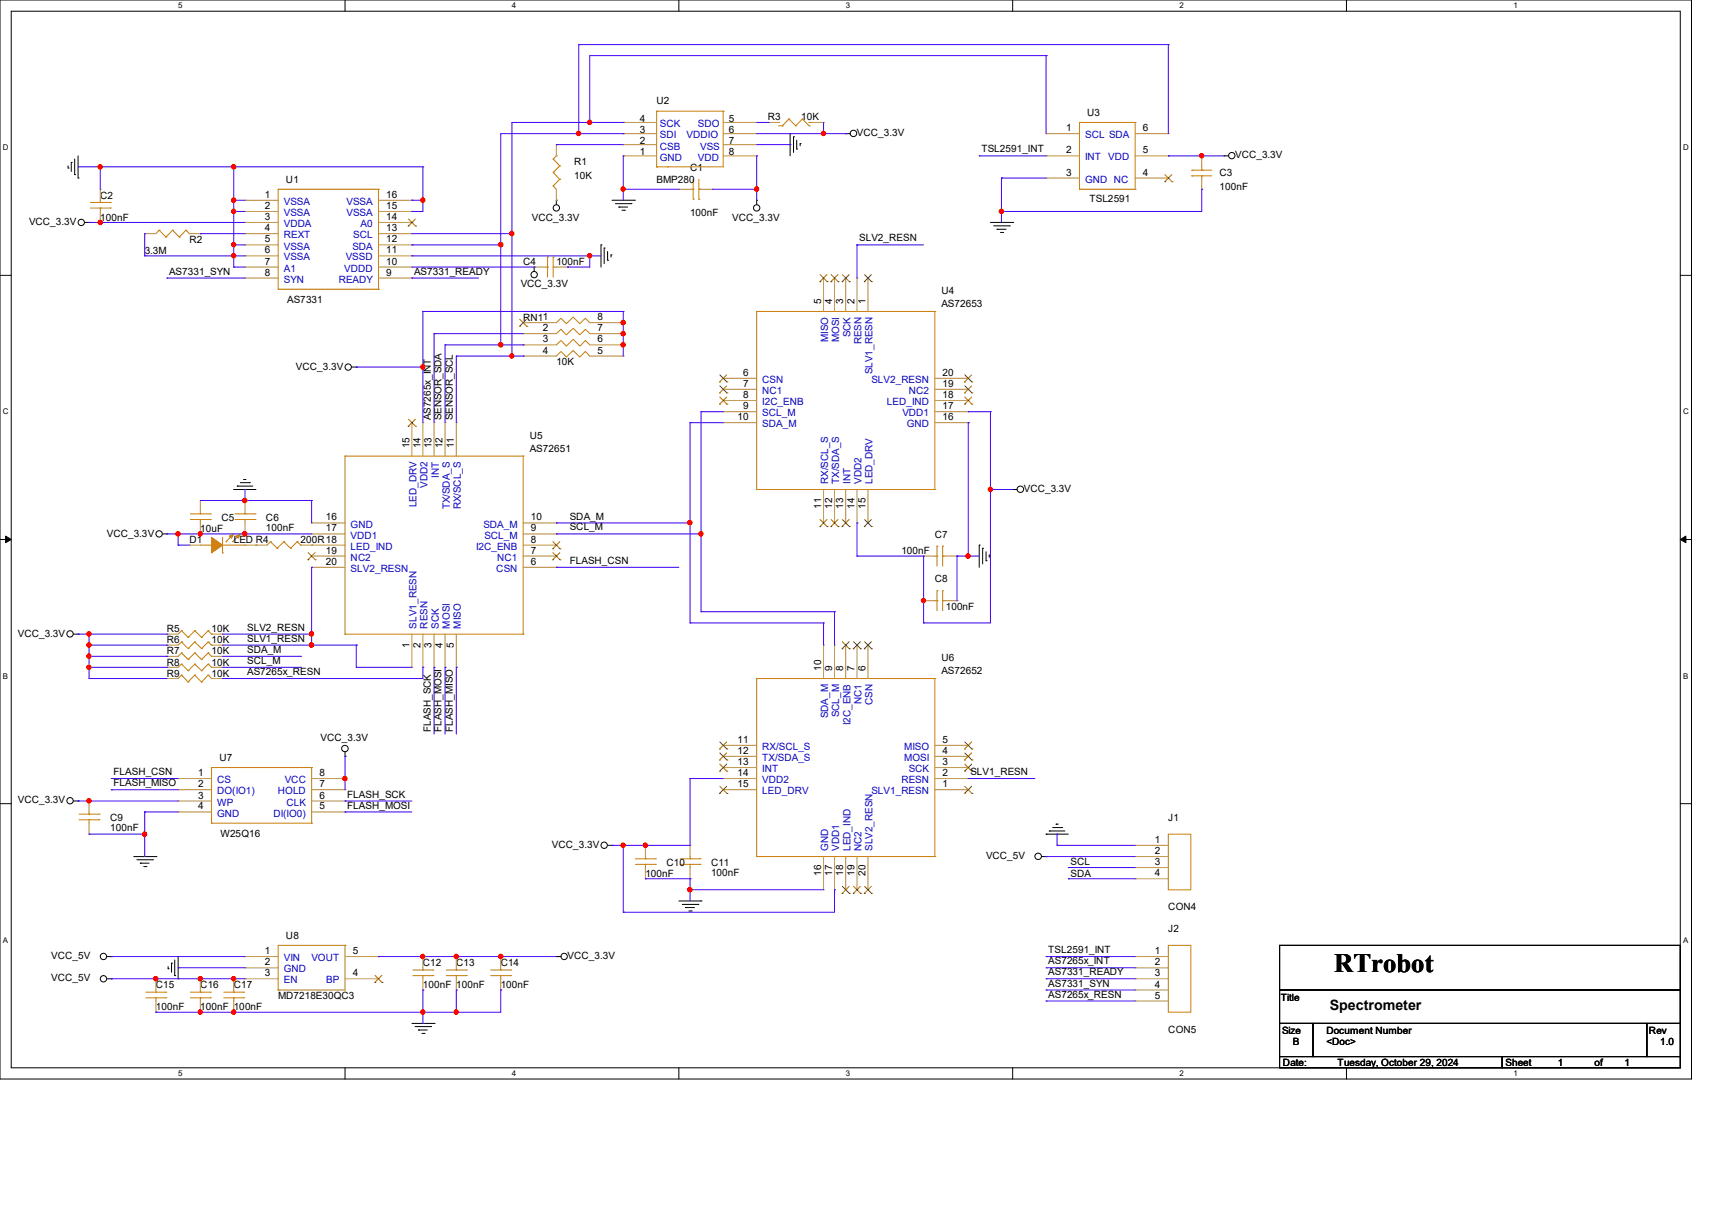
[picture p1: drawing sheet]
<svg xmlns="http://www.w3.org/2000/svg" width="297mm" height="210mm" viewBox="0 0 297 210" stroke-linecap="round" stroke-linejoin="round" font-family="sans-serif">
<g fill="none" stroke="#000" stroke-width=".17">
<path d="M0 0h293.5v187.3h-293.5zM1.9 1.9h289.6v183.4h-289.6zM59.9 0v1.9M117.8 0v1.9M175.7 0v1.9M233.6 0v1.9M11.8 29.2h.1M11.8 28.8v.4M12.4 28.2h.1M12.4 28.2v1.6M13 30.3h.1M13 27.6v2.7"/>
<path d="M13.5 30.9h.1M13.5 27.1v3.8M14.7 38.6h.8M15.5 38.6h.1M96.5 34.8h.1M96.5 34.8v.7M106.2 34.8h3.9M106.8 35.3h2.7M107.4 35.9h.1M107.4 35.9h1.5M107.9 36.5h.4M108.3 36.5h.1"/>
<path d="M109.5 35.3h.1M110.1 34.8h.1M131.3 34.8h.1M131.3 34.8v.7M137.1 23.2h.1M137.1 23.2v3.9M137.7 23.7h.1M137.7 23.7v2.8M138.2 25.9h.1M138.2 24.3v1.6M138.8 24.9h.1M138.8 24.9v.4"/>
<path d="M146.7 23.2h.1M146.7 23.2h.8M171.8 38.6h3.9M172.4 39.2h2.7M173 39.8h.1M173 39.8h1.5M175.1 39.2h.1M175.7 38.6h.1M212.3 27.1h.1M212.3 27.1h.8M0 47.8h1.9M92.7 46.4h.1"/>
<path d="M92.7 46.4v.7M104.3 42.5h.1M104.3 42.5v3.9M104.8 43.1h.1M104.8 43.1v2.7M105.4 45.2h.1M105.4 43.6v1.6M106 44.2h.1M106 44.2v.4M173.6 40.3h.3M173.9 40.3h.1M291.5 47.8h2"/>
<path d="M61 63.7h.8M61.8 63.7h.1M0 93.6h1.9M28.2 92.7h.8M29 92.7h.1M40.6 85h.1M40.6 85h3.8M41.1 84.4h.1M41.1 84.4h2.8M41.7 83.8h1.6M42.3 83.2h.1M42.3 83.2h.4"/>
<path d="M43.3 83.8h.1M169.9 94.6h.1M169.9 94.6v3.9M170.5 95.2h.1M170.5 95.2v2.7M171.1 97.3h.1M171.1 95.8v1.5M171.6 96.4h.1M171.6 96.4v.3M175.7 85h.1M175.7 85h.7M291.5 93.6h2"/>
<path d="M12.7 110.1h.8M13.5 110.1h.1M0 139.5h1.9M12.7 139h.8M13.5 139h.1M59.9 131.3h.1M59.9 130.5v.8M291.5 139.5h2M23.2 148.7h3.9M23.7 149.2h2.8M24.3 149.8h.1M24.3 149.8h1.6"/>
<path d="M24.9 150.4h.4M25.3 150.4h.1M26.5 149.2h.1M27.1 148.7h.1M105.4 146.7h.8M106.2 146.7h.1M117.8 156.4h3.8M118.4 157h2.7M118.9 157.5h.1M118.9 157.5h1.6M119.5 158.1h.4M119.9 158.1h.1"/>
<path d="M121.1 157h.1M121.6 156.4h.1M180.7 148.7h.8M181.5 144.8h.1M181.5 148.7h.1M181.5 144.8h3.8M182 144.2h.1M182 144.2h2.7M182.6 143.6h1.6M183.2 143h.1M183.2 143h.4M184.2 143.6h.1"/>
<path d="M18.5 166h.8M18.5 169.9h.8M19.3 166h.1M19.3 169.9h.1M29.2 168.1h.1M29.2 167.8v.3M29.8 167.2h.1M29.8 167.2v1.5M30.3 169.3h.1M30.3 166.6v2.7M30.9 169.9h.1M30.9 166v3.9"/>
<path d="M71.5 177.6h3.8M72 178.2h2.7M72.6 178.8h.1M72.6 178.8h1.5M73.2 179.4h.4M73.6 179.4h.1M74.7 178.2h.1M75.3 177.6h.1M96.5 166h.1M96.5 166h.8M222 164.1h69.5v7.7h-69.5zM222 171.8h69.5v5.8h-69.5z"/>
<path d="M222 177.6h5.8v5.8h-5.8zM227.8 177.6h57.9v5.8h-57.9zM285.7 177.6h5.8v5.8h-5.8zM59.9 185.3v2M117.8 185.3v2M175.7 185.3v2M222 183.4h38.6v1.9h-38.6zM233.6 185.3v2M260.6 183.4h30.9v1.9h-30.9z"/>
<circle cx="14.1" cy="38.6" r=".55"/>
<circle cx="96.5" cy="36.1" r=".55"/>
<circle cx="131.3" cy="36.1" r=".55"/>
<circle cx="148.1" cy="23.2" r=".56"/>
<circle cx="213.7" cy="27" r=".55"/>
<circle cx="92.7" cy="47.7" r=".55"/>
<circle cx="60.4" cy="63.7" r=".55"/>
<circle cx="27.6" cy="92.7" r=".55"/>
<circle cx="177" cy="84.9" r=".56"/>
<circle cx="12.1" cy="110" r=".55"/>
<circle cx="12.1" cy="139" r=".55"/>
<circle cx="59.8" cy="129.9" r=".56"/>
<circle cx="104.8" cy="146.7" r=".55"/>
<circle cx="180.1" cy="148.6" r=".56"/>
<circle cx="17.9" cy="169.9" r=".55"/>
<circle cx="17.9" cy="166" r=".55"/>
<circle cx="97.9" cy="166" r=".55"/>
</g>
<g fill="none" stroke="#fff" stroke-width="1.5" stroke-linecap="butt">
<path d="M30.9 1h.8M88.8 1h.8M146.7 1h.8M204.6 1h.8M262.6 1h.7M.5 25.6h1M292 25.6h1M.5 71.5h1M292 71.5h1M.5 117.3h.9M292 117.3h.9M.5 163.2h.9"/>
<path d="M292 163.2h.9M30.9 186.3h.8M88.8 186.3h.8M146.7 186.3h.8M204.6 186.3h.8M262.6 186.3h.7"/>
</g>
<path d="M1 93l.9 .6-.9 .6zM291.5 93.6l1-.6v1.2z" fill="#000" stroke="#000" stroke-width=".17"/>
<g fill="none" stroke="#cc8006" stroke-width=".17">
<path d="M113.9 19.3h.1M113.9 19.3h11.6M113.9 19.3v9.7M125.5 19.3h.1M125.5 19.3v9.7h-11.6M15.7 36.1h3.4M15.7 35.1h3.4M17.4 35.1h.1M17.4 36.1h.1M17.4 34.8v.3M17.4 36.1v.6M19.1 36.1h.1"/>
<path d="M19.1 35.1h.1M27.6 40h.1M27.6 40l-.5 .6M27.6 40l1.2 1.1M29.9 40h.1M29.9 40l-1.1 1.1M29.9 40l1.2 1.1M32.3 40h.1M32.3 40l-1.2 1.1M32.3 40l.6 .6M48.3 32.9h.1M48.3 32.9h17.4"/>
<path d="M48.3 32.9v17.3M65.7 32.9h.1M65.7 32.9v17.3M96 32.3h.1M96 29.9h.1M96 27.6h.1M96 32.3l.5 .6M96 29.9l1.1 1.2M96 27.6l1.1 1.2M96.5 27.1h.1M96.5 27.1l-.5 .5M97.1 31.1h.1"/>
<path d="M97.1 28.8h.1M97.1 31.1l-1.1 1.2M97.1 28.8l-1.1 1.1M113.9 29h.1M115.8 29h.1M119.7 32.9h.6M120.3 34.6h.1M120.3 32.9h.1M120.3 31.1v3.5M121.2 32.9h.1M121.2 34.6h.1M121.2 32.9h.4"/>
<path d="M121.2 31.1v3.5M135 21.8h.8M135.1 21.3h.1M135.7 21.8h.1M136.9 20.7h.1M136.9 20.7l1.1 1.1M136.9 20.7l-1.2 1.1M138 21.8h.1M139.2 20.7h.1M139.2 20.7l1.2 1.1M139.2 20.7l-1.2 1.1M140.2 21.3h.9"/>
<path d="M140.4 21.8h.1M187.3 21.3h.1M187.3 32.9h.1M187.3 21.3h9.6M187.3 32.9h9.6M187.3 21.3v11.6M196.9 32.9h.1M196.9 21.3h.1M196.9 21.3v11.6M206.8 29.5h.1M206.8 30.5h.1M206.8 29.5h3.4"/>
<path d="M206.8 30.5h3.4M208.5 30.5h.1M208.5 29.5h.1M208.5 29v.5M208.5 30.5v.4M28.8 41.1h.1M31.1 41.1h.1M32.9 40.6h.1M48.3 50.2h.1M48.3 50.2h17.4M65.7 50.2h.1M94.6 46.4h.4"/>
<path d="M95 46.4h.1M95 44.6h.1M95 44.6v3.5M96 44.6h.1M96 46.4h.1M96 46.4h.5M96 44.6v3.5M96.5 56l.8-.8 1 1 1.1-1.2 1.2 1.2 1-1 .7 .8M96.5 57.9l.8-.8 1 1 1.1-1.1 1.2 1.1 1-1 .7 .8M96.5 59.9l.8-.8 1 1 1.1-1.2 1.2 1.2 1-1 .7 .8M131.3 54.1h.1M131.3 54.1v30.9"/>
<path d="M131.3 54.1h30.9M162.2 54.1h.1M162.2 54.1v30.9M59.9 79.2h.1M59.9 79.2h30.9M59.9 79.2v30.9M90.8 79.2h.1M90.8 79.2v30.9M96.5 61.8l.8-.8 1 1 1.1-1.2 1.2 1.2 1-1 .7 .8M33 90.2h3.5M33 89.2h3.5M34.8 89.2h.1"/>
<path d="M34.8 90.2h.1M34.8 94.6h1.9M34.8 88.8v.4M34.8 90.2v.6M36.5 90.2h.1M36.5 89.2h.1M36.7 94.6h.1M38.6 96h.1M38.6 93.3v2.7M38.6 94.6h3.9M39.2 94h.1M40.3 94h.1"/>
<path d="M40.3 92.9l-1.1 1.1M40.8 90.2h3.4M40.8 89.2h3.4M41.5 92.9l-1.2 1.1M42.5 94.6h.1M42.5 89.2h.1M42.5 90.2h.1M42.5 88.8v.4M42.5 90.2v.6M44.2 90.2h.1M44.2 89.2h.1M46.9 94h.1"/>
<path d="M46.9 94l-.5 .6M46.9 94l1.2 1.2M48.1 95.2h.1M49.2 94h.1M49.2 94l-1.1 1.2M49.2 94l1.2 1.2M50.4 95.2h.1M51.6 94h.1M51.6 94l-1.2 1.2M51.6 94l.6 .6M52.2 94.6h.1M131.3 85h.1"/>
<path d="M131.3 85h30.9M162.2 85h.1M162.2 96.5h.4M162.6 96.5h.1M162.6 94.8h.1M162.6 94.8v3.5M163.5 94.8h.1M163.5 96.5h.1M163.5 94.8v3.5M163.5 96.5h.6M31.5 111.4h.1M31.5 117.2h.1"/>
<path d="M31.5 109.5h.1M31.5 113.3h.1M31.5 115.3h.1M31.5 111.4l-.6 .6M31.5 111.4l1.1 1.2M31.5 117.2l-.6 .6M31.5 117.2l1.1 1.2M31.5 109.5l-.6 .6M31.5 109.5l1.1 1.1M31.5 113.3l-.6 .6M31.5 113.3l1.1 1.2M31.5 115.3l-.6 .5"/>
<path d="M31.5 115.3l1.1 1.1M32.6 112.6h.1M32.6 118.4h.1M32.6 110.6h.1M32.6 114.5h.1M32.6 116.4h.1M33.8 111.4h.1M33.8 117.2h.1M33.8 109.5h.1M33.8 113.3h.1M33.8 115.3h.1M33.8 111.4l-1.2 1.2"/>
<path d="M33.8 111.4l1.2 1.2M33.8 109.5l-1.2 1.1M33.8 117.2l-1.2 1.2M33.8 117.2l1.2 1.2M33.8 109.5l1.2 1.1M33.8 113.3l-1.2 1.2M33.8 113.3l1.2 1.2M33.8 115.3l-1.2 1.1M33.8 115.3l1.2 1.1M35 112.6h.1M35 118.4h.1M35 110.6h.1"/>
<path d="M35 114.5h.1M35 116.4h.1M36.1 111.4h.1M36.1 117.2h.1M36.1 109.5h.1M36.1 113.3h.1M36.1 115.3h.1M36.1 111.4l-1.1 1.2M36.1 111.4l.6 .6M36.1 109.5l-1.1 1.1M36.1 117.2l-1.1 1.2M36.1 117.2l.6 .6"/>
<path d="M36.1 109.5l.6 .6M36.1 113.3l-1.1 1.2M36.1 113.3l.6 .6M36.1 115.3l-1.1 1.1M36.1 115.3l.6 .5M36.7 112h.1M36.7 117.8h.1M36.7 110.1h.1M36.7 113.9h.1M36.7 115.8h.1M59.9 110.1h.1M59.9 110.1h30.9"/>
<path d="M90.8 110.1h.1M131.3 117.8h.1M131.3 117.8h30.9M131.3 117.8v30.9M162.2 117.8h.1M162.2 117.8v30.9M162.2 104.3h.4M162.6 104.3h.1M162.6 102.5h.1M162.6 102.5v3.5M163.5 102.5h.1M163.5 104.3h.1"/>
<path d="M163.5 104.3h.6M163.5 102.5v3.5M36.7 133.2h.1M36.7 133.2v9.7M36.7 133.2h17.4M54.1 133.2h.1M54.1 133.2v9.7M13.7 142.3h3.5M13.7 141.3h3.5M15.5 141.3h.1M15.5 142.3h.1M15.5 140.9v.4"/>
<path d="M15.5 142.3v.6M17.2 142.3h.1M17.2 141.3h.1M36.7 142.9h.1M36.7 142.9h17.4M54.1 142.9h.1M110.2 150h3.5M110.2 149.1h3.5M112 149.1h.1M112 150h.1M112 148.7v.4M112 150v.6"/>
<path d="M113.7 150h.1M113.7 149.1h.1M118 150h3.5M118 149.1h3.5M119.7 149.1h.1M119.7 150h.1M119.7 148.7v.4M119.7 150v.6M121.5 150h.1M121.5 149.1h.1M131.3 148.7h.1M131.3 148.7h30.9"/>
<path d="M162.2 148.7h.1M202.7 144.8h3.9v9.6h-3.9zM25.3 173.2h3.5M25.3 172.2h3.5M27.1 172.2h.1M27.1 173.2h.1M27.1 171.8v.4M27.1 173.2v.5M28.8 173.2h.1M28.8 172.2h.1M33 173.2h3.5M33 172.2h3.5"/>
<path d="M34.8 172.2h.1M34.8 173.2h.1M34.8 171.8v.4M34.8 173.2v.5M36.5 173.2h.1M36.5 172.2h.1M38.8 173.2h3.5M38.8 172.2h3.5M40.6 172.2h.1M40.6 173.2h.1M40.6 171.8v.4M40.6 173.2v.5"/>
<path d="M42.3 173.2h.1M42.3 172.2h.1M48.3 171.8h.1M59.9 164.1h.1M59.9 164.1v7.7h-11.6M59.9 164.1h-11.6v7.7M71.6 169.3h3.5M71.6 168.4h3.5M73.4 168.4h.1M73.4 169.3h.1M73.4 168v.4M73.4 169.3v.6"/>
<path d="M75.1 169.3h.1M75.1 168.4h.1M77.4 169.3h3.5M77.4 168.4h3.5M79.2 168.4h.1M79.2 169.3h.1M79.2 168v.4M79.2 169.3v.6M80.9 169.3h.1M80.9 168.4h.1M85.1 169.3h3.5M85.1 168.4h3.5"/>
<path d="M86.9 168.4h.1M86.9 169.3h.1M86.9 168v.4M86.9 169.3v.6M88.6 169.3h.1M88.6 168.4h.1M202.7 164.1h3.9v11.6h-3.9z"/>
</g>
<g fill="none" stroke="#a84" stroke-width=".17">
<path d="M17.4 32.9h.1M17.4 38.6h.1M17.4 32.9v1.9M17.4 36.7v1.9M42.5 34.8h.1M42.5 36.7h.1M42.5 38.6h.1M42.5 34.8h5.8M42.5 36.7h5.8M42.5 38.6h5.8M65.7 34.8h5.8M65.7 36.7h5.8"/>
<path d="M65.7 38.6h5.8M71.5 34.8h.1M71.5 38.6h.1M71.5 36.7h.1M96.5 34.8h.1M96.5 25.1h.1M96.5 25.1v2M96.5 32.9v1.9M108.1 27.1h.1M108.1 25.1h.1M108.1 23.2h.1M108.1 21.3h.1"/>
<path d="M108.1 21.3h5.8M108.1 23.2h5.8M108.1 27.1h5.8M108.1 25.1h5.8M117.8 32.9h.1M117.8 32.9h1.9M121.6 32.9h2M123.6 32.9h.1M125.5 21.3h5.8M125.5 23.2h5.8M125.5 27.1h5.8M125.5 25.1h5.8"/>
<path d="M131.3 21.3h.1M131.3 23.2h.1M131.3 25.1h.1M131.3 27.1h.1M133.2 21.3h.1M133.2 21.3h1.9M140.9 21.3h2M142.9 21.3h.1M181.5 23.2h.1M181.5 27.1h.1M181.5 30.9h.1M181.5 23.2h5.8"/>
<path d="M181.5 27.1h5.8M181.5 30.9h5.8M196.9 23.2h5.8M196.9 27.1h5.8M196.9 30.9h5.8M202.7 30.9h.1M202.7 27.1h.1M202.7 23.2h.1M208.5 32.9h.1M208.5 27.1h.1M208.5 27.1v1.9M208.5 30.9v2"/>
<path d="M25.1 40.6h.1M25.1 40.6h2M32.9 40.6h1.9M34.8 40.6h.1M42.5 40.6h.1M42.5 42.5h.1M42.5 44.4h.1M42.5 46.4h.1M42.5 48.3h.1M42.5 46.4h5.8M42.5 40.6h5.8M42.5 42.5h5.8"/>
<path d="M42.5 44.4h5.8M42.5 48.3h5.8M65.7 46.4h5.8M65.7 40.6h5.8M65.7 42.5h5.8M65.7 44.4h5.8M65.7 48.3h5.8M71.5 48.3h.1M71.5 46.4h.1M71.5 44.4h.1M71.5 42.5h.1M71.5 40.6h.1"/>
<path d="M90.8 56h.1M90.8 57.9h.1M90.8 59.9h.1M90.8 56h5.7M90.8 57.9h5.7M90.8 59.9h5.7M92.7 46.4h.1M92.7 46.4h1.9M96.5 46.4h2M98.5 46.4h.1M102.3 56h5.8M102.3 57.9h5.8"/>
<path d="M102.3 59.9h5.8M108.1 56h.1M108.1 57.9h.1M108.1 59.9h.1M142.9 48.3h.1M142.9 48.3v5.8M144.8 48.3h.1M144.8 48.3v5.8M146.7 48.3h.1M146.7 48.3v5.8M148.7 48.3h.1M148.7 48.3v5.8"/>
<path d="M150.6 48.3h.1M150.6 48.3v5.8M71.5 73.4h.1M71.5 73.4v5.8M73.4 73.4h.1M73.4 73.4v5.8M75.3 73.4h.1M75.3 73.4v5.8M77.2 73.4h.1M77.2 73.4v5.8M79.2 73.4h.1M79.2 73.4v5.8"/>
<path d="M90.8 61.8h.1M90.8 61.8h5.7M102.3 61.8h5.8M108.1 61.8h.1M125.5 65.7h.1M125.5 67.6h.1M125.5 69.5h.1M125.5 71.5h.1M125.5 73.4h.1M125.5 65.7h5.8M125.5 67.6h5.8M125.5 69.5h5.8"/>
<path d="M125.5 71.5h5.8M125.5 73.4h5.8M162.2 65.7h5.8M162.2 67.6h5.8M162.2 69.5h5.8M162.2 71.5h5.8M162.2 73.4h5.8M168 65.7h.1M168 73.4h.1M168 71.5h.1M168 69.5h.1M168 67.6h.1"/>
<path d="M32.9 94.6h.1M32.9 94.6h1.9M34.8 86.9h.1M34.8 92.7h.1M34.8 86.9v1.9M34.8 90.8v1.9M42.5 86.9h.1M42.5 92.7h.1M42.5 94.6h3.9M42.5 86.9v1.9M42.5 90.8v1.9M44.4 94.6h.1"/>
<path d="M52.2 94.6h7.7M54.1 98.5h.1M54.1 90.8h.1M54.1 92.7h.1M54.1 94.6h.1M54.1 96.5h.1M54.1 98.5h5.8M54.1 96.5h5.8M54.1 92.7h5.8M54.1 90.8h5.8M90.8 94.6h5.7M90.8 98.5h5.7"/>
<path d="M90.8 96.5h5.7M90.8 92.7h5.7M90.8 90.8h5.7M96.5 98.5h.1M96.5 96.5h.1M96.5 94.6h.1M96.5 92.7h.1M96.5 90.8h.1M142.9 90.8h.1M142.9 85v5.8M144.8 90.8h.1M144.8 85v5.8"/>
<path d="M146.7 90.8h.1M146.7 85v5.8M148.7 90.8h.1M148.7 85v5.8M150.6 90.8h.1M150.6 85v5.8M160.2 96.5h.1M160.2 96.5h2M164.1 96.5h1.9M166 96.5h.1M29 112h.1M29 117.8h.1"/>
<path d="M29 110.1h.1M29 113.9h.1M29 115.8h.1M29 112h1.9M29 117.8h1.9M29 110.1h1.9M29 113.9h1.9M29 115.8h1.9M36.7 112h1.9M36.7 117.8h1.9M36.7 110.1h1.9M36.7 113.9h1.9"/>
<path d="M36.7 115.8h1.9M38.6 112h.1M38.6 117.8h.1M38.6 110.1h.1M38.6 113.9h.1M38.6 115.8h.1M71.5 115.8h.1M71.5 110.1v5.7M73.4 115.8h.1M73.4 110.1v5.7M75.3 115.8h.1M75.3 110.1v5.7"/>
<path d="M77.2 115.8h.1M77.2 110.1v5.7M79.2 115.8h.1M79.2 110.1v5.7M142.9 112h.1M142.9 112v5.8M144.8 112h.1M144.8 112v5.8M146.7 112h.1M146.7 112v5.8M148.7 112h.1M148.7 112v5.8"/>
<path d="M150.6 112h.1M150.6 112v5.8M160.2 104.3h.1M160.2 104.3h2M164.1 104.3h1.9M166 104.3h.1M15.5 139h.1M15.5 139v1.9M30.9 135.1h.1M30.9 137.1h.1M30.9 139h.1M30.9 137.1h5.8"/>
<path d="M30.9 135.1h5.8M30.9 139h5.8M54.1 137.1h5.8M54.1 135.1h5.8M54.1 139h5.8M59.9 135.1h.1M59.9 137.1h.1M59.9 139h.1M125.5 129.4h.1M125.5 131.3h.1M125.5 133.2h.1M125.5 135.1h.1"/>
<path d="M125.5 137.1h.1M125.5 137.1h5.8M125.5 135.1h5.8M125.5 133.2h5.8M125.5 131.3h5.8M125.5 129.4h5.8M162.2 137.1h5.8M162.2 135.1h5.8M162.2 133.2h5.8M162.2 131.3h5.8M162.2 129.4h5.8M168 137.1h.1"/>
<path d="M168 135.1h.1M168 133.2h.1M168 131.3h.1M168 129.4h.1M15.5 144.8h.1M15.5 142.9v1.9M30.9 140.9h.1M30.9 140.9h5.8M54.1 140.9h5.8M59.9 140.9h.1M112 146.7h.1M112 152.5h.1"/>
<path d="M112 146.7v2M112 150.6v1.9M119.7 146.7h.1M119.7 152.5h.1M119.7 146.7v2M119.7 150.6v1.9M142.9 154.4h.1M142.9 148.7v5.7M144.8 154.4h.1M144.8 148.7v5.7M146.7 154.4h.1M146.7 148.7v5.7"/>
<path d="M148.7 154.4h.1M148.7 148.7v5.7M150.6 154.4h.1M150.6 148.7v5.7M196.9 146.7h.1M196.9 148.7h.1M196.9 150.6h.1M196.9 152.5h.1M196.9 146.7h5.8M196.9 148.7h5.8M196.9 150.6h5.8M196.9 152.5h5.8"/>
<path d="M27.1 169.9h.1M27.1 175.7h.1M27.1 169.9v1.9M27.1 173.7v2M34.8 169.9h.1M34.8 175.7h.1M34.8 169.9v1.9M34.8 173.7v2M40.6 169.9h.1M40.6 175.7h.1M40.6 169.9v1.9M40.6 173.7v2"/>
<path d="M42.5 166h.1M42.5 168h.1M42.5 169.9h.1M42.5 166h5.8M42.5 168h5.8M42.5 169.9h5.8M59.9 166h5.8M59.9 169.9h5.8M65.7 169.9h.1M65.7 166h.1M73.4 166h.1M73.4 171.8h.1"/>
<path d="M73.4 166v2M73.4 169.9v1.9M79.2 166h.1M79.2 171.8h.1M79.2 166v2M79.2 169.9v1.9M86.9 166h.1M86.9 171.8h.1M86.9 166v2M86.9 169.9v1.9M196.9 166h.1M196.9 168h.1"/>
<path d="M196.9 169.9h.1M196.9 171.8h.1M196.9 173.7h.1M196.9 166h5.8M196.9 168h5.8M196.9 169.9h5.8M196.9 171.8h5.8M196.9 173.7h5.8"/>
</g>
<g fill="#cc8006" stroke="#cc8006" stroke-width=".17">
<path d="M36.7 93.3l1.9 1.3-1.9 1.4z" fill-rule="evenodd"/>
<path d="M40.9 93l.8-.3-.4 .7z" fill-rule="evenodd"/>
<path d="M39.8 93l.8-.3-.4 .7z" fill-rule="evenodd"/>
</g>
<g fill="none" stroke="#804000" stroke-width=".17">
<path d="M70.8 39.2h.1M70.9 38l1.2 1.2M72.1 38l-1.3 1.2M72.1 39.2h.1M202.1 31.5h.1M202.1 30.3l1.2 1.2M203.3 30.3l-1.2 1.2M203.3 31.5h.1M90.1 56.6h.1M90.2 55.4l1.2 1.2M91.4 55.4l-1.3 1.2M91.4 56.6h.1"/>
<path d="M142.2 48.9h.1M142.3 47.7l1.2 1.2M143.5 47.7l-1.3 1.2M143.5 48.9h.1M144.1 48.9h.1M144.2 47.7l1.2 1.2M145.4 47.7l-1.3 1.2M145.4 48.9h.1M146.1 48.9h.1M146.1 47.7l1.3 1.2M147.3 47.7l-1.2 1.2M147.4 48.9h.1"/>
<path d="M149.9 48.9h.1M150 47.7l1.2 1.2M151.2 47.7l-1.3 1.2M151.2 48.9h.1M70.8 74h.1M70.9 72.8l1.2 1.2M72.1 72.8l-1.3 1.2M72.1 74h.1M124.8 66.3h.1M124.8 68.2h.1M124.8 70.1h.1M124.9 65.1l1.2 1.2"/>
<path d="M124.9 67l1.2 1.2M124.9 68.9l1.2 1.2M126.1 67l-1.3 1.2M126.1 65.1l-1.3 1.2M126.1 68.9l-1.3 1.2M126.1 66.3h.1M126.1 68.2h.1M126.1 70.1h.1M167.3 66.3h.1M167.3 70.1h.1M167.3 68.2h.1M167.4 65.1l1.2 1.2"/>
<path d="M167.4 68.9l1.2 1.2M167.4 67l1.2 1.2M168.6 65.1l-1.3 1.2M168.6 67l-1.3 1.2M168.6 68.9l-1.3 1.2M168.6 66.3h.1M168.6 70.1h.1M168.6 68.2h.1M53.4 97.2h.1M53.5 95.9l1.2 1.3M54.7 95.9l-1.3 1.3M54.7 97.2h.1"/>
<path d="M95.9 97.2h.1M95.9 95.2h.1M95.9 95.9l1.3 1.3M95.9 94l1.3 1.2M97.1 95.9l-1.2 1.3M97.1 94l-1.2 1.2M97.2 97.2h.1M97.2 95.2h.1M142.2 91.4h.1M142.3 90.2l1.2 1.2M143.5 90.2l-1.3 1.2M143.5 91.4h.1"/>
<path d="M144.1 91.4h.1M144.2 90.2l1.2 1.2M145.4 90.2l-1.3 1.2M145.4 91.4h.1M146.1 91.4h.1M146.1 90.2l1.3 1.2M147.3 90.2l-1.2 1.2M147.4 91.4h.1M149.9 91.4h.1M150 90.2l1.2 1.2M151.2 90.2l-1.3 1.2M151.2 91.4h.1"/>
<path d="M146.1 112.6h.1M146.1 111.4l1.3 1.2M147.3 111.4l-1.2 1.2M147.4 112.6h.1M148 112.6h.1M148.1 111.4l1.2 1.2M149.3 111.4l-1.3 1.2M149.3 112.6h.1M149.9 112.6h.1M150 111.4l1.2 1.2M151.2 111.4l-1.3 1.2M151.2 112.6h.1"/>
<path d="M124.8 130h.1M124.8 131.9h.1M124.8 133.9h.1M124.8 137.7h.1M124.9 128.8l1.2 1.2M124.9 130.7l1.2 1.2M124.9 132.6l1.2 1.3M124.9 136.5l1.2 1.2M126.1 132.6l-1.3 1.3M126.1 128.8l-1.3 1.2M126.1 130.7l-1.3 1.2M126.1 136.5l-1.3 1.2"/>
<path d="M126.1 130h.1M126.1 131.9h.1M126.1 133.9h.1M126.1 137.7h.1M167.3 137.7h.1M167.3 133.9h.1M167.3 131.9h.1M167.3 130h.1M167.4 136.5l1.2 1.2M167.4 132.6l1.2 1.3M167.4 130.7l1.2 1.2M167.4 128.8l1.2 1.2"/>
<path d="M168.6 136.5l-1.3 1.2M168.6 132.6l-1.3 1.3M168.6 130.7l-1.3 1.2M168.6 128.8l-1.3 1.2M168.6 137.7h.1M168.6 133.9h.1M168.6 131.9h.1M168.6 130h.1M146.1 155.1h.1M146.1 153.8l1.3 1.3M147.3 153.8l-1.2 1.3M147.4 155.1h.1"/>
<path d="M148 155.1h.1M148.1 153.8l1.2 1.3M149.3 153.8l-1.3 1.3M149.3 155.1h.1M149.9 155.1h.1M150 153.8l1.2 1.3M151.2 153.8l-1.3 1.3M151.2 155.1h.1M65 170.5h.1M65.1 169.3l1.2 1.2M66.3 169.3l-1.3 1.2M66.3 170.5h.1"/>
</g>
<g fill="none" stroke="#4200ff" stroke-width=".17">
<path d="M100.4 7.7h.1M100.4 7.7h102.3M100.4 7.7v15.5M181.5 9.7h.1M181.5 9.7h-79.2v11.6M181.5 9.7v13.5M202.7 7.7h.1M202.7 7.7v15.5M13.5 29h59.9M15.5 38.6h.1M15.5 38.6h27M17.4 29h.1"/>
<path d="M17.4 38.6h.1M17.4 29v3.9M40.6 29h.1M40.6 34.8h.1M40.6 36.7h.1M40.6 36.7h1.9M40.6 29v17.4M40.6 34.8h1.9M71.5 34.8h.1M71.5 36.7h.1M71.5 34.8h1.9M73.4 29h.1"/>
<path d="M73.4 34.8h.1M73.4 29v7.7h-1.9M96.5 25.1h.1M96.5 25.1h11.6M100.4 23.2h.1M102.3 21.3h.1M108.1 27.1h.1M108.1 32.9h.1M108.1 23.2h.1M108.1 21.3h.1M108.1 27.1v7.7M108.1 23.2h-21.2v36.7"/>
<path d="M108.1 21.3h-19.3v40.5M108.1 32.9h9.7M123.6 32.9h7.7M131.3 27.1h.1M131.3 32.9h.1M131.3 23.2h15.4M131.3 21.3h1.9M131.3 25.1h5.8M131.3 27.1v7.7M133.2 21.3h.1M137.1 25.1h.1M142.9 23.2h.1"/>
<path d="M142.9 21.3v1.9M146.7 23.2h.1M169.9 27.1h.1M169.9 27.1h11.6M173.7 30.9h.1M173.7 36.7h.1M173.7 30.9h7.8M173.7 30.9v7.7M202.7 27.1h.1M202.7 27.1h9.6M208.5 27.1h.1M208.5 32.9h.1"/>
<path d="M208.5 32.9v3.8h-34.8M25.1 40.6h.1M25.1 44.4h.1M25.1 40.6v3.8M25.1 44.4h17.4M29 48.3h.1M29 48.3h13.5M34.8 40.6h.1M34.8 40.6h7.7M40.6 42.5h.1M40.6 44.4h.1M40.6 46.4h.1"/>
<path d="M40.6 42.5h1.9M40.6 46.4h1.9M71.5 42.5h.1M71.5 44.4h.1M71.5 48.3h.1M71.5 42.5h15.4M71.5 40.6h17.3M71.5 44.4h32.8M71.5 46.4h21.2M71.5 48.3h11.5M73.4 54.1h.1M73.4 54.1v19.3"/>
<path d="M73.4 54.1h34.7M75.3 57.9h.1M75.3 57.9h15.5M75.3 57.9v15.5M77.2 59.9h.1M77.2 59.9h13.6M77.2 59.9v13.5M86.9 59.9h.1M86.9 42.5h.1M88.8 40.6h.1M90.8 59.9h.1M92.7 46.4h.1"/>
<path d="M98.5 46.4h.1M102.3 44.4h.1M102.3 44.4v2h-3.8M108.1 54.1h.1M108.1 56h.1M108.1 57.9h.1M108.1 59.9h.1M108.1 54.1v7.7M148.7 42.5h.1M148.7 42.5h11.5M148.7 42.5v5.8M61.8 63.7h.1"/>
<path d="M61.8 63.7h11.6M73.4 63.7h.1M79.2 61.8h.1M79.2 61.8v11.6M79.2 61.8h11.6M88.8 61.8h.1M90.8 61.8h.1M119.7 73.4h.1M119.7 73.4h5.8M119.7 73.4v34.7M121.6 71.5h.1M121.6 71.5h3.9"/>
<path d="M121.6 71.5v34.7M168 71.5h.1M168 73.4h.1M168 71.5h3.8M168 73.4v23.1M171.8 71.5h.1M171.8 71.5v36.6h-11.6M29 92.7h.1M29 92.7h25.1M30.9 92.7h.1M30.9 94.6h.1M30.9 92.7v1.9"/>
<path d="M30.9 94.6h2M34.8 86.9h.1M34.8 92.7h.1M34.8 86.9h19.3M42.5 85h.1M42.5 86.9h.1M42.5 92.7h.1M42.5 85v1.9M54.1 86.9h.1M54.1 98.5h.1M54.1 86.9v3.9M54.1 98.5v13.5"/>
<path d="M96.5 90.8h.1M96.5 92.7h.1M96.5 98.5h.1M96.5 90.8h23.2M96.5 92.7h25.1M96.5 98.5h21.3M119.7 90.8h.1M121.6 92.7h.1M148.7 90.8h.1M148.7 96.5h.1M148.7 90.8v5.7M148.7 96.5h11.5"/>
<path d="M160.2 96.5h.1M160.2 96.5v11.6M166 96.5h.1M166 96.5h3.9M166 96.5v7.8M168 96.5h.1M171.8 85h.1M171.8 85h3.9M13.5 110.1h.1M13.5 110.1h15.5M15.5 110.1h.1M15.5 112h.1"/>
<path d="M15.5 113.9h.1M15.5 115.8h.1M15.5 117.8h.1M15.5 110.1v7.7M15.5 112h13.5M15.5 113.9h13.5M15.5 115.8h13.5M15.5 117.8h13.5M29 110.1h.1M29 112h.1M29 113.9h.1M29 115.8h.1"/>
<path d="M38.6 117.8h.1M38.6 110.1h15.5M38.6 112h23.2M38.6 113.9h13.6M38.6 115.8h13.6M52.2 113.9h.1M52.2 115.8h.1M54.1 110.1h.1M54.1 112h.1M61.8 112h.1M61.8 115.8h.1M61.8 112v3.8"/>
<path d="M61.8 115.8h9.7M73.4 115.8h.1M73.4 115.8v2h-34.8M75.3 115.8h.1M75.3 115.8v11.6M77.2 115.8h.1M77.2 115.8v11.6M79.2 115.8h.1M79.2 115.8v11.6M119.7 108.1h.1M119.7 108.1h23.2M121.6 106.2h.1"/>
<path d="M121.6 106.2h23.2M142.9 108.1h.1M142.9 108.1v3.9M144.8 106.2h.1M144.8 106.2v5.8M160.2 104.3h.1M160.2 108.1h.1M13.5 139h.1M13.5 139h17.4M15.5 139h.1M19.3 135.1h.1M19.3 137.1h.1"/>
<path d="M19.3 135.1h11.6M19.3 137.1h11.6M59.9 131.3h.1M59.9 135.1h.1M59.9 139h.1M59.9 131.3v5.8M59.9 139h11.6M119.7 135.1h.1M119.7 135.1v11.6h-13.5M119.7 135.1h5.8M168 135.1h.1M168 135.1h11.5"/>
<path d="M15.5 144.8h.1M15.5 144.8h9.6M25.1 140.9h.1M25.1 144.8h.1M25.1 140.9v7.8M25.1 140.9h5.8M59.9 140.9h.1M59.9 140.9h11.6M106.2 146.7h.1M108.1 146.7h.1M108.1 158.3h.1M108.1 146.7v11.6"/>
<path d="M112 146.7h.1M112 152.5h.1M112 152.5h7.7M119.7 152.5h.1M119.7 154.4h.1M119.7 152.5v3.9M119.7 154.4h23.2M144.8 154.4h.1M144.8 154.4v3.9h-36.7M181.5 148.7h.1M181.5 148.7h15.4M183.4 144.8h.1"/>
<path d="M183.4 146.7h.1M183.4 146.7h13.5M183.4 144.8v1.9M185.3 150.6h.1M185.3 152.5h.1M185.3 152.5h11.6M185.3 150.6h11.6M19.3 166h.1M19.3 169.9h.1M19.3 166h23.2M19.3 169.9h23.2M27.1 169.9h.1"/>
<path d="M27.1 175.7h.1M30.9 168h.1M30.9 168h11.6M34.8 169.9h.1M34.8 175.7h.1M40.6 169.9h.1M40.6 175.7h.1M65.7 166h.1M65.7 166h30.8M73.4 177.6h.1M73.4 175.7h.1M73.4 166h.1"/>
<path d="M73.4 171.8h.1M73.4 171.8v5.8M79.2 166h.1M79.2 171.8h.1M79.2 175.7h.1M79.2 171.8v3.9M86.9 166h.1M86.9 171.8h.1M86.9 171.8v3.9h-59.8M181.5 168h.1M181.5 171.8h.1M181.5 169.9h.1"/>
<path d="M181.5 166h.1M181.5 173.7h.1M181.5 166h15.4M181.5 168h15.4M181.5 169.9h15.4M181.5 171.8h15.4M181.5 173.7h15.4"/>
</g>
<g fill="#f00" stroke="#f00" stroke-width=".17">
<circle cx="108.1" cy="57.9" r=".37"/>
<circle cx="108.1" cy="56" r=".37"/>
<circle cx="108.1" cy="59.8" r=".37"/>
<circle cx="73.3" cy="63.7" r=".37"/>
<circle cx="167.9" cy="96.5" r=".38"/>
<circle cx="171.8" cy="84.9" r=".37"/>
<circle cx="42.5" cy="86.9" r=".38"/>
<circle cx="119.7" cy="90.7" r=".38"/>
<circle cx="30.9" cy="92.6" r=".37"/>
<circle cx="42.5" cy="92.6" r=".38"/>
<circle cx="34.7" cy="92.6" r=".37"/>
<circle cx="121.6" cy="92.6" r=".37"/>
<circle cx="160.2" cy="104.2" r=".37"/>
<circle cx="15.4" cy="110" r=".37"/>
<circle cx="54" cy="110" r=".37"/>
<circle cx="15.4" cy="112" r=".37"/>
<circle cx="54" cy="112" r=".37"/>
<circle cx="15.4" cy="115.8" r=".37"/>
<circle cx="15.4" cy="113.9" r=".37"/>
<circle cx="59.8" cy="135.1" r=".37"/>
<circle cx="15.4" cy="139" r=".37"/>
<circle cx="25.1" cy="144.8" r=".37"/>
<circle cx="111.9" cy="146.7" r=".37"/>
<circle cx="108.1" cy="146.7" r=".37"/>
<circle cx="119.7" cy="154.4" r=".38"/>
<circle cx="86.9" cy="166" r=".38"/>
<circle cx="27" cy="169.9" r=".37"/>
<circle cx="40.5" cy="169.9" r=".37"/>
<circle cx="34.7" cy="169.9" r=".37"/>
<circle cx="40.5" cy="175.7" r=".37"/>
<circle cx="34.7" cy="175.7" r=".37"/>
<circle cx="79.1" cy="175.7" r=".37"/>
<circle cx="73.3" cy="175.7" r=".37"/>
<circle cx="79.1" cy="166" r=".37"/>
<circle cx="73.3" cy="166" r=".37"/>
<circle cx="208.5" cy="27" r=".37"/>
<circle cx="173.7" cy="36.7" r=".38"/>
<circle cx="40.5" cy="29" r=".37"/>
<circle cx="17.4" cy="29" r=".37"/>
<circle cx="73.3" cy="34.7" r=".37"/>
<circle cx="40.5" cy="34.7" r=".37"/>
<circle cx="40.5" cy="36.7" r=".37"/>
<circle cx="17.4" cy="38.6" r=".37"/>
<circle cx="40.5" cy="42.5" r=".37"/>
<circle cx="40.5" cy="44.4" r=".37"/>
<circle cx="102.3" cy="44.4" r=".37"/>
<circle cx="86.9" cy="42.5" r=".38"/>
<circle cx="86.9" cy="59.8" r=".38"/>
<circle cx="88.8" cy="40.5" r=".37"/>
<circle cx="88.8" cy="61.8" r=".37"/>
<circle cx="142.8" cy="23.2" r=".37"/>
<circle cx="102.3" cy="21.2" r=".37"/>
<circle cx="100.4" cy="23.2" r=".38"/>
<circle cx="131.2" cy="32.8" r=".37"/>
<circle cx="108.1" cy="32.8" r=".37"/>
</g>
<path d="M228.7 172.1h27.8v4.9h-27.8z" fill="#fff"/>
<text font-size="4.6" x="231.5" y="168.7">RTrobot</text>
<text font-size="2.5" x="230.7" y="175.2">Spectrometer</text>
<g font-size="1.7">
<text x="111" y="23.1">3</text>
<text x="111" y="21.1">4</text>
<text x="113.9" y="18">U2</text>
<text x="126.4" y="21.1">5</text>
<text x="126.4" y="23.1">6</text>
<text x="133.2" y="20.9">R3</text>
<text x="139" y="20.9">10K</text>
<text x="148.7" y="23.6">VCC_3.3V</text>
<text x="185" y="22.8">1</text>
<text x="188.6" y="20.2">U3</text>
<text x="198.3" y="22.8">6</text>
<text x="99.6" y="28.7">R1</text>
<text x="111" y="26.9">1</text>
<text x="111" y="25">2</text>
<text x="119.7" y="29.6">C1</text>
<text x="126.4" y="25">7</text>
<text x="126.4" y="26.9">8</text>
<text x="170.3" y="26.5">TSL2591_INT</text>
<text x="185" y="26.6">2</text>
<text x="198.3" y="26.6">5</text>
<text x="214.3" y="27.5">VCC_3.3V</text>
<text x="17.4" y="34.5">C2</text>
<text x="45.9" y="34.3">1</text>
<text x="49.6" y="31.7">U1</text>
<text x="67" y="34.3">16</text>
<text x="99.6" y="31">10K</text>
<text x="113.9" y="31.7">BMP280</text>
<text x="185" y="30.5">3</text>
<text x="189" y="35">TSL2591</text>
<text x="198.3" y="30.5">4</text>
<text x="211.6" y="30.6">C3</text>
<text x="211.6" y="32.9">100nF</text>
<text x="5" y="39.1">VCC_3.3V</text>
<text x="17.4" y="38.3">100nF</text>
<text x="45.9" y="36.3">2</text>
<text x="45.9" y="38.2">3</text>
<text x="45.9" y="40.1">4</text>
<text x="67" y="40.1">13</text>
<text x="67" y="38.2">14</text>
<text x="67" y="36.3">15</text>
<text x="92.3" y="38.3">VCC_3.3V</text>
<text x="119.7" y="37.5">100nF</text>
<text x="127" y="38.3">VCC_3.3V</text>
<text x="149.1" y="41.9">SLV2_RESN</text>
<text x="25.1" y="44.1">3.3M</text>
<text x="29.3" y="47.7">AS7331_SYN</text>
<text x="32.8" y="42.2">R2</text>
<text x="45.9" y="42.1">5</text>
<text x="45.9" y="44">6</text>
<text x="45.9" y="45.9">7</text>
<text x="45.9" y="47.8">8</text>
<text x="67" y="47.8">9</text>
<text x="67" y="45.9">10</text>
<text x="67" y="44">11</text>
<text x="67" y="42.1">12</text>
<text x="71.8" y="47.7">AS7331_READY</text>
<text x="90.8" y="46">C4</text>
<text x="96.5" y="46">100nF</text>
<text x="49.8" y="52.6">AS7331</text>
<text x="90.3" y="49.9">VCC_3.3V</text>
<text x="142.4" y="52.7" transform="rotate(-90 142.4 52.7)">5</text>
<text x="144.4" y="52.7" transform="rotate(-90 144.4 52.7)">4</text>
<text x="146.3" y="52.7" transform="rotate(-90 146.3 52.7)">3</text>
<text x="148.2" y="52.7" transform="rotate(-90 148.2 52.7)">2</text>
<text x="150.2" y="52.7" transform="rotate(-90 150.2 52.7)">1</text>
<text x="163.3" y="51.1">U4</text>
<text x="163.3" y="53.3">AS72653</text>
<text x="90.8" y="55.7">RN11</text>
<text x="94.2" y="57.5">2</text>
<text x="94.2" y="59.4">3</text>
<text x="103.7" y="55.6">8</text>
<text x="103.7" y="57.5">7</text>
<text x="103.7" y="59.4">6</text>
<text x="51.3" y="64.2">VCC_3.3V</text>
<text x="94.2" y="61.4">4</text>
<text x="96.5" y="63.4">10K</text>
<text x="103.7" y="61.4">5</text>
<text x="128.9" y="65.2">6</text>
<text x="163.5" y="65.2">20</text>
<text x="128.9" y="67.1">7</text>
<text x="128.9" y="69.1">8</text>
<text x="128.9" y="71">9</text>
<text x="163.5" y="71">17</text>
<text x="163.5" y="69.1">18</text>
<text x="163.5" y="67.1">19</text>
<text x="71" y="77.8" transform="rotate(-90 71 77.8)">15</text>
<text x="72.9" y="77.8" transform="rotate(-90 72.9 77.8)">14</text>
<text x="74.7" y="73" transform="rotate(-90 74.7 73)">AS7265x_INT</text>
<text x="74.9" y="77.8" transform="rotate(-90 74.9 77.8)">13</text>
<text x="76.6" y="73" transform="rotate(-90 76.6 73)">SENSOR_SDA</text>
<text x="76.8" y="77.8" transform="rotate(-90 76.8 77.8)">12</text>
<text x="78.6" y="73" transform="rotate(-90 78.6 73)">SENSOR_SCL</text>
<text x="78.7" y="77.8" transform="rotate(-90 78.7 77.8)">11</text>
<text x="91.9" y="76.2">U5</text>
<text x="128" y="72.9">10</text>
<text x="163.5" y="72.9">16</text>
<text x="91.9" y="78.4">AS72651</text>
<text x="142.4" y="88.3" transform="rotate(-90 142.4 88.3)">11</text>
<text x="144.4" y="88.3" transform="rotate(-90 144.4 88.3)">12</text>
<text x="146.3" y="88.3" transform="rotate(-90 146.3 88.3)">13</text>
<text x="148.2" y="88.3" transform="rotate(-90 148.2 88.3)">14</text>
<text x="150.2" y="88.3" transform="rotate(-90 150.2 88.3)">15</text>
<text x="177.6" y="85.4">VCC_3.3V</text>
<text x="18.5" y="93.1">VCC_3.3V</text>
<text x="32.8" y="94.3">D1</text>
<text x="34.8" y="92.4">10uF</text>
<text x="38.4" y="90.4">C5</text>
<text x="40.5" y="94.3">LED R4</text>
<text x="46.1" y="90.4">C6</text>
<text x="46.1" y="92.2">100nF</text>
<text x="52.2" y="94.3">200R18</text>
<text x="56.6" y="90.3">16</text>
<text x="56.6" y="92.2">17</text>
<text x="92.1" y="94.2">8</text>
<text x="92.1" y="92.2">9</text>
<text x="92.1" y="90.3">10</text>
<text x="98.8" y="90.2">SDA_M</text>
<text x="98.8" y="92.1">SCL_M</text>
<text x="162.2" y="93.3">C7</text>
<text x="56.6" y="98">20</text>
<text x="56.6" y="96.1">19</text>
<text x="92.1" y="98">6</text>
<text x="92.1" y="96.1">7</text>
<text x="98.8" y="97.9">FLASH_CSN</text>
<text x="156.4" y="96.2">100nF</text>
<text x="162.2" y="101">C8</text>
<text x="164.1" y="105.9">100nF</text>
<text x="3.1" y="110.5">VCC_3.3V</text>
<text x="29" y="111.7">R6</text>
<text x="29" y="109.7">R5</text>
<text x="29" y="113.6">R7</text>
<text x="36.7" y="111.7">10K</text>
<text x="36.7" y="109.7">10K</text>
<text x="36.7" y="113.6">10K</text>
<text x="42.9" y="109.5">SLV2_RESN</text>
<text x="42.9" y="111.4">SLV1_RESN</text>
<text x="42.9" y="113.3">SDA_M</text>
<text x="71" y="112.4" transform="rotate(-90 71 112.4)">1</text>
<text x="72.9" y="112.4" transform="rotate(-90 72.9 112.4)">2</text>
<text x="74.9" y="112.4" transform="rotate(-90 74.9 112.4)">3</text>
<text x="76.8" y="112.4" transform="rotate(-90 76.8 112.4)">4</text>
<text x="78.7" y="112.4" transform="rotate(-90 78.7 112.4)">5</text>
<text x="29" y="117.4">R9</text>
<text x="29" y="115.5">R8</text>
<text x="36.7" y="117.4">10K</text>
<text x="36.7" y="115.5">10K</text>
<text x="42.9" y="115.2">SCL_M</text>
<text x="42.9" y="117.2">AS7265x_RESN</text>
<text x="142.4" y="116.4" transform="rotate(-90 142.4 116.4)">10</text>
<text x="144.4" y="116.4" transform="rotate(-90 144.4 116.4)">9</text>
<text x="146.3" y="116.4" transform="rotate(-90 146.3 116.4)">8</text>
<text x="148.2" y="116.4" transform="rotate(-90 148.2 116.4)">7</text>
<text x="150.2" y="116.4" transform="rotate(-90 150.2 116.4)">6</text>
<text x="163.3" y="114.8">U6</text>
<text x="163.3" y="117">AS72652</text>
<text x="55.6" y="128.6">VCC_3.3V</text>
<text x="74.7" y="127" transform="rotate(-90 74.7 127)">FLASH_SCK</text>
<text x="76.6" y="127" transform="rotate(-90 76.6 127)">FLASH_MOSI</text>
<text x="78.6" y="127" transform="rotate(-90 78.6 127)">FLASH_MISO</text>
<text x="128" y="128.9">11</text>
<text x="128" y="130.8">12</text>
<text x="163.5" y="130.8">4</text>
<text x="163.5" y="128.9">5</text>
<text x="19.7" y="134.5">FLASH_CSN</text>
<text x="19.7" y="136.5">FLASH_MISO</text>
<text x="34.4" y="134.7">1</text>
<text x="34.4" y="136.6">2</text>
<text x="38.1" y="132.1">U7</text>
<text x="55.4" y="134.7">8</text>
<text x="55.4" y="136.6">7</text>
<text x="128" y="132.8">13</text>
<text x="128" y="134.7">14</text>
<text x="128" y="136.6">15</text>
<text x="163.5" y="136.6">1</text>
<text x="163.5" y="134.7">2</text>
<text x="163.5" y="132.8">3</text>
<text x="168.4" y="134.5">SLV1_RESN</text>
<text x="3.1" y="139.4">VCC_3.3V</text>
<text x="19.1" y="142.5">C9</text>
<text x="34.4" y="138.6">3</text>
<text x="34.4" y="140.5">4</text>
<text x="55.4" y="138.6">6</text>
<text x="55.4" y="140.5">5</text>
<text x="60.2" y="138.4">FLASH_SCK</text>
<text x="60.2" y="140.3">FLASH_MOSI</text>
<text x="202.7" y="142.5">J1</text>
<text x="19.1" y="144.3">100nF</text>
<text x="38.2" y="145.2">W25Q16</text>
<text x="95.8" y="147.2">VCC_3.3V</text>
<text x="171.1" y="149.1">VCC_5V</text>
<text x="200.4" y="146.3">1</text>
<text x="200.4" y="148.2">2</text>
<text x="112" y="152.2">100nF</text>
<text x="115.7" y="150.3">C10</text>
<text x="123.4" y="150.3">C11</text>
<text x="123.4" y="152">100nF</text>
<text x="142.4" y="152" transform="rotate(-90 142.4 152)">16</text>
<text x="144.4" y="152" transform="rotate(-90 144.4 152)">17</text>
<text x="146.3" y="152" transform="rotate(-90 146.3 152)">18</text>
<text x="148.2" y="152" transform="rotate(-90 148.2 152)">19</text>
<text x="150.2" y="152" transform="rotate(-90 150.2 152)">20</text>
<text x="185.7" y="150.2">SCL</text>
<text x="185.7" y="152.1">SDA</text>
<text x="200.4" y="150.2">3</text>
<text x="200.4" y="152.1">4</text>
<text x="202.7" y="158">CON4</text>
<text x="202.7" y="161.8">J2</text>
<text x="8.9" y="166.5">VCC_5V</text>
<text x="45.9" y="165.6">1</text>
<text x="45.9" y="167.6">2</text>
<text x="49.6" y="163">U8</text>
<text x="61.2" y="165.6">5</text>
<text x="73.4" y="167.6">C12</text>
<text x="79.2" y="167.6">C13</text>
<text x="86.9" y="167.6">C14</text>
<text x="98.5" y="166.5">VCC_3.3V</text>
<text x="181.9" y="167.4">AS7265x_INT</text>
<text x="181.9" y="165.4">TSL2591_INT</text>
<text x="200.4" y="165.6">1</text>
<text x="200.4" y="167.6">2</text>
<text x="8.9" y="170.3">VCC_5V</text>
<text x="27.1" y="171.5">C15</text>
<text x="34.8" y="171.5">C16</text>
<text x="40.6" y="171.5">C17</text>
<text x="45.9" y="169.5">3</text>
<text x="48.3" y="173.4">MD7218E30QC3</text>
<text x="61.2" y="169.5">4</text>
<text x="73.4" y="171.5">100nF 100nF</text>
<text x="86.9" y="171.5">100nF</text>
<text x="181.9" y="171.2">AS7331_SYN</text>
<text x="181.9" y="169.3">AS7331_READY</text>
<text x="181.9" y="173.1">AS7265x_RESN</text>
<text x="200.4" y="169.5">3</text>
<text x="200.4" y="171.4">4</text>
<text x="200.4" y="173.3">5</text>
<text x="222.2" y="173.8">Title</text>
<text x="27.1" y="175.3">100nF</text>
<text x="34.8" y="175.3">100nF 100nF</text>
<text x="202.7" y="179.2">CON5</text>
<text x="222.4" y="179.4">Size</text>
<text x="230.1" y="179.4">Document Number</text>
<text x="286.1" y="179.4">Rev</text>
<text x="222.6" y="185">Date:</text>
<text x="224.3" y="181.4">B</text>
<text x="230.1" y="181.4">&lt;Doc&gt;</text>
<text x="232.1" y="185">Tuesday, October 29, 2024</text>
<text x="261.2" y="185">Sheet</text>
<text x="270.2" y="185">1</text>
<text x="276.6" y="185">of</text>
<text x="281.8" y="185">1</text>
<text x="288" y="181.4">1.0</text>
</g>
<g font-size="1.7" fill="#00c">
<text x="114.5" y="22.1">SCK</text>
<text x="121.1" y="22.1">SDO</text>
<text x="114.5" y="27.9">GND</text>
<text x="114.5" y="26">CSB</text>
<text x="114.5" y="24">SDI</text>
<text x="119.1" y="24">VDDIO</text>
<text x="121.1" y="27.9">VDD</text>
<text x="121.5" y="26">VSS</text>
<text x="188.3" y="24">SCL SDA</text>
<text x="188.3" y="27.9">INT</text>
<text x="192.3" y="27.9">VDD</text>
<text x="49.2" y="35.6">VSSA</text>
<text x="60.1" y="35.6">VSSA</text>
<text x="188.3" y="31.7">GND NC</text>
<text x="49.2" y="37.5">VSSA</text>
<text x="49.2" y="39.4">VDDA</text>
<text x="49.2" y="41.4">REXT</text>
<text x="60.1" y="37.5">VSSA</text>
<text x="61.3" y="41.4">SCL</text>
<text x="62.6" y="39.4">A0</text>
<text x="49.2" y="43.3">VSSA</text>
<text x="49.2" y="45.2">VSSA</text>
<text x="49.2" y="47.2">A1</text>
<text x="59.7" y="47.2">VDDD</text>
<text x="60" y="45.2">VSSD</text>
<text x="61.1" y="43.3">SDA</text>
<text x="49.2" y="49.1">SYN</text>
<text x="58.8" y="49.1">READY</text>
<text x="143.7" y="59.4" transform="rotate(-90 143.7 59.4)">MISO</text>
<text x="145.6" y="59.4" transform="rotate(-90 145.6 59.4)">MOSI</text>
<text x="147.5" y="58.5" transform="rotate(-90 147.5 58.5)">SCK</text>
<text x="149.5" y="59.8" transform="rotate(-90 149.5 59.8)">RESN</text>
<text x="151.4" y="65" transform="rotate(-90 151.4 65)">SLV1_RESN</text>
<text x="132.2" y="66.5">CSN</text>
<text x="132.2" y="68.4">NC1</text>
<text x="132.2" y="70.3">I2C_ENB</text>
<text x="151.2" y="66.5">SLV2_RESN</text>
<text x="153.9" y="70.3">LED_IND</text>
<text x="157.7" y="68.4">NC2</text>
<text x="132.2" y="72.3">SCL_M</text>
<text x="132.2" y="74.2">SDA_M</text>
<text x="156.5" y="72.3">VDD1</text>
<text x="157.3" y="74.2">GND</text>
<text x="76.1" y="82.9" transform="rotate(-90 76.1 82.9)">INT</text>
<text x="143.7" y="84" transform="rotate(-90 143.7 84)">RX/SCL_S</text>
<text x="145.6" y="84" transform="rotate(-90 145.6 84)">TX/SDA_S</text>
<text x="147.5" y="84" transform="rotate(-90 147.5 84)">INT</text>
<text x="149.5" y="84" transform="rotate(-90 149.5 84)">VDD2</text>
<text x="151.4" y="84" transform="rotate(-90 151.4 84)">LED_DRV</text>
<text x="72.3" y="88.1" transform="rotate(-90 72.3 88.1)">LED_DRV</text>
<text x="74.2" y="84.7" transform="rotate(-90 74.2 84.7)">VDD2</text>
<text x="78" y="88.4" transform="rotate(-90 78 88.4)">TX/SDA_S</text>
<text x="80" y="88.4" transform="rotate(-90 80 88.4)">RX/SCL_S</text>
<text x="60.8" y="91.6">GND</text>
<text x="60.8" y="93.5">VDD1</text>
<text x="60.8" y="95.4">LED_IND</text>
<text x="82.6" y="95.4">I2C_ENB</text>
<text x="83.9" y="91.6">SDA_M</text>
<text x="84" y="93.5">SCL_M</text>
<text x="60.8" y="99.3">SLV2_RESN</text>
<text x="60.8" y="97.3">NC2</text>
<text x="86.1" y="99.3">CSN</text>
<text x="86.3" y="97.3">NC1</text>
<text x="72.3" y="109.1" transform="rotate(-90 72.3 109.1)">SLV1_RESN</text>
<text x="74.2" y="109.1" transform="rotate(-90 74.2 109.1)">RESN</text>
<text x="76.1" y="109.1" transform="rotate(-90 76.1 109.1)">SCK</text>
<text x="78" y="109.1" transform="rotate(-90 78 109.1)">MOSI</text>
<text x="80" y="109.1" transform="rotate(-90 80 109.1)">MISO</text>
<text x="143.7" y="124.7" transform="rotate(-90 143.7 124.7)">SDA_M</text>
<text x="145.6" y="124.5" transform="rotate(-90 145.6 124.5)">SCL_M</text>
<text x="147.5" y="125.9" transform="rotate(-90 147.5 125.9)">I2C_ENB</text>
<text x="149.5" y="122.2" transform="rotate(-90 149.5 122.2)">NC1</text>
<text x="151.4" y="122.3" transform="rotate(-90 151.4 122.3)">CSN</text>
<text x="132.2" y="130.2">RX/SCL_S</text>
<text x="156.9" y="130.2">MISO</text>
<text x="37.7" y="135.9">CS</text>
<text x="37.7" y="137.9">DO(IO1)</text>
<text x="48.2" y="137.9">HOLD</text>
<text x="49.4" y="135.9">VCC</text>
<text x="132.2" y="132.1">TX/SDA_S</text>
<text x="132.2" y="134">INT</text>
<text x="132.2" y="135.9">VDD2</text>
<text x="132.2" y="137.9">LED_DRV</text>
<text x="151.2" y="137.9">SLV1_RESN</text>
<text x="156.4" y="135.9">RESN</text>
<text x="156.9" y="132.1">MOSI</text>
<text x="157.6" y="134">SCK</text>
<text x="37.7" y="139.8">WP</text>
<text x="37.7" y="141.7">GND</text>
<text x="47.5" y="141.7">DI(IO0)</text>
<text x="49.7" y="139.8">CLK</text>
<text x="143.7" y="147.7" transform="rotate(-90 143.7 147.7)">GND</text>
<text x="145.6" y="147.7" transform="rotate(-90 145.6 147.7)">VDD1</text>
<text x="147.5" y="147.7" transform="rotate(-90 147.5 147.7)">LED_IND</text>
<text x="149.5" y="147.7" transform="rotate(-90 149.5 147.7)">NC2</text>
<text x="151.4" y="147.7" transform="rotate(-90 151.4 147.7)">SLV2_RESN</text>
<text x="49.2" y="166.8">VIN</text>
<text x="54" y="166.8">VOUT</text>
<text x="49.2" y="168.8">GND</text>
<text x="49.2" y="170.7">EN</text>
<text x="56.6" y="170.7">BP</text>
</g>
<g font-size="1.4">
<text x="30.9" y="1.4">5</text>
<text x="88.8" y="1.4">4</text>
<text x="146.7" y="1.4">3</text>
<text x="204.6" y="1.4">2</text>
<text x="262.6" y="1.4">1</text>
<text x=".5" y="26.1">D</text>
<text x="292" y="26.1">D</text>
<text x=".5" y="71.9">C</text>
<text x="292" y="71.9">C</text>
<text x=".5" y="117.8">B</text>
<text x="292" y="117.8">B</text>
<text x=".5" y="163.6">A</text>
<text x="292" y="163.6">A</text>
<text x="30.9" y="186.8">5</text>
<text x="88.8" y="186.8">4</text>
<text x="146.7" y="186.8">3</text>
<text x="204.6" y="186.8">2</text>
<text x="262.6" y="186.8">1</text>
</g>
</svg>
